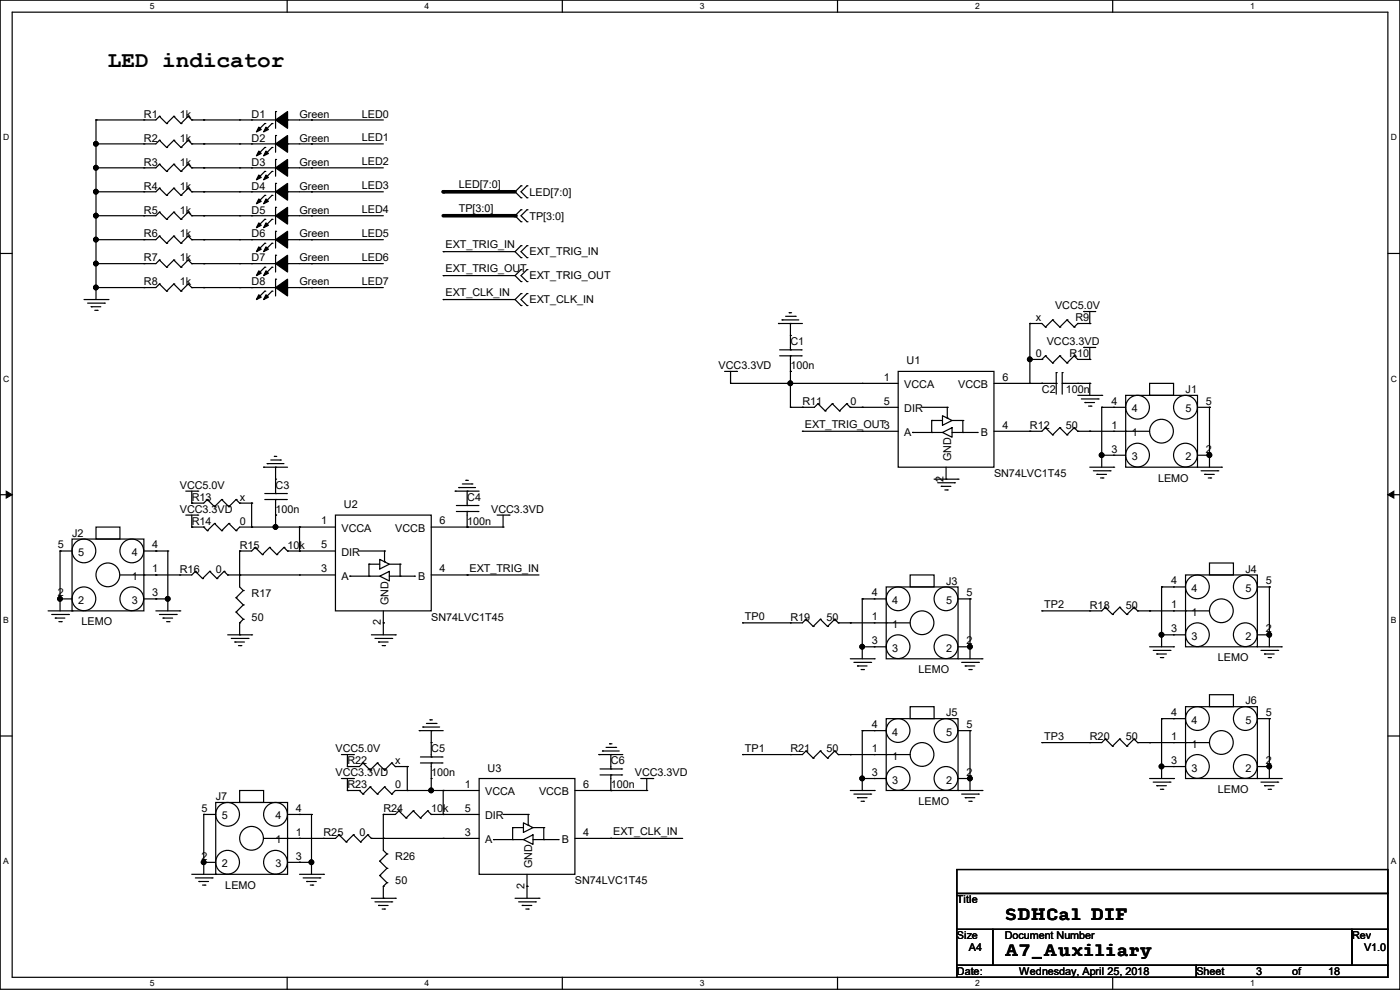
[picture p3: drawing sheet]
<svg xmlns="http://www.w3.org/2000/svg" width="297mm" height="210mm" viewBox="0 0 297 210" stroke-linecap="round" stroke-linejoin="round" font-family="sans-serif">
<path d="M0 0h297v209.8h-297zM2.6 2.6h291.8v204.7h-291.8z" fill="none" stroke="#000" stroke-width=".25"/>
<g fill="#fff">
<path d="M31.7 .3h1v2h-1z"/>
<path d="M31.7 207.6h1v2h-1z"/>
</g>
<path d="M60.9 0v2.6M60.9 207.3v2.5" fill="none" stroke="#000" stroke-width=".25"/>
<g fill="#fff">
<path d="M90.1 .3h1v2h-1z"/>
<path d="M90.1 207.6h1v2h-1z"/>
</g>
<path d="M119.3 0v2.6M119.3 207.3v2.5" fill="none" stroke="#000" stroke-width=".25"/>
<g fill="#fff">
<path d="M148.5 .3h.9v2h-.9z"/>
<path d="M148.5 207.6h.9v2h-.9z"/>
</g>
<path d="M177.7 0v2.6M177.7 207.3v2.5" fill="none" stroke="#000" stroke-width=".25"/>
<g fill="#fff">
<path d="M206.8 .3h1v2h-1z"/>
<path d="M206.8 207.6h1v2h-1z"/>
</g>
<path d="M236.1 0v2.6M236.1 207.3v2.5" fill="none" stroke="#000" stroke-width=".25"/>
<g fill="#fff">
<path d="M265.2 .3h1v2h-1z"/>
<path d="M265.2 207.6h1v2h-1z"/>
<path d="M.7 28.2h1.2v1.9h-1.2z"/>
<path d="M295.1 28.2h1.2v1.9h-1.2z"/>
<path d="M.7 79.3h1.2v2h-1.2z"/>
<path d="M295.1 79.3h1.2v2h-1.2z"/>
</g>
<path d="M0 53.8h2.6M294.4 53.8h2.6" fill="none" stroke="#000" stroke-width=".25"/>
<g fill="#fff">
<path d="M.7 130.5h1.2v2h-1.2z"/>
<path d="M295.1 130.5h1.1v2h-1.1z"/>
</g>
<path d="M0 104.9h2.6M294.4 104.9h2.6" fill="none" stroke="#000" stroke-width=".25"/>
<path d="M1.3 104.2l1.3 .7-1.3 .8zM294.4 104.9l1.3-.7v1.5z" fill="#000" stroke="#000" stroke-width=".21"/>
<g fill="#fff">
<path d="M.7 181.7h1.2v2h-1.2z"/>
<path d="M295.1 181.7h1.1v2h-1.1z"/>
</g>
<g fill="none" stroke="#000" stroke-width=".25">
<path d="M20.4 25.4h.1M20.4 30.5h.1M20.4 35.6h.1M20.4 25.4v38.1M30.5 25.4h.1M30.5 30.5h.1M30.5 35.6h.1M33.8 24.7h.1M33.8 39.9h.1M33.8 29.8h.1M33.8 34.8h.1M33.8 39.9l-.7 .8h-12.7"/>
<path d="M33.8 34.8l-.7 .8h-12.7M33.8 24.7l-.7 .7h-12.7M33.8 29.8l-.7 .7h-12.7M33.8 24.7l1.5 1.5M33.8 39.9l1.5 1.5M33.8 29.8l1.5 1.5M33.8 34.8l1.5 1.6M35.3 26.2h.1M35.3 31.3h.1M35.3 36.4h.1M36.9 24.7h.1M36.9 39.9h.1"/>
<path d="M36.9 29.8h.1M36.9 34.8h.1M36.9 24.7l-1.6 1.5M36.9 24.7l1.5 1.5M36.9 39.9l-1.6 1.5M36.9 39.9l1.5 1.5M36.9 29.8l-1.6 1.5M36.9 29.8l1.5 1.5M36.9 34.8l-1.6 1.6M36.9 34.8l1.5 1.6M38.4 26.2h.1M38.4 31.3h.1"/>
<path d="M38.4 36.4h.1M39.9 24.7h.1M39.9 39.9h.1M39.9 29.8h.1M39.9 34.8h.1M39.9 24.7l-1.5 1.5M39.9 24.7l.8 .7M39.9 39.9l-1.5 1.5M39.9 39.9l.8 .8M39.9 29.8l-1.5 1.5M39.9 29.8l.8 .7M39.9 34.8l-1.5 1.6"/>
<path d="M39.9 34.8l.8 .8M40.7 25.4h.1M40.7 30.5h.1M40.7 35.6h.1M40.7 35.6h17.8M40.7 25.4h17.8M40.7 30.5h17.8M43.2 35.6h.1M43.2 25.4h.1M43.2 30.5h.1M50.8 30.5h.1M50.8 35.6h.1"/>
<path d="M50.8 25.4h.1M53.4 30.5h.1M53.4 35.6h.1M53.4 25.4h.1M56.2 31.3h.1M56.2 36.4h.1M56.2 26.2h.1M56.2 31.3l-1.5 1.5M56.2 36.4l-1.5 1.5M56.2 26.2l-1.5 1.5M57.7 31.3h.1M57.7 36.4h.1"/>
<path d="M57.7 26.2h.1M57.7 36.4l-1.5 1.5M57.7 31.3l-1.5 1.5M57.7 26.2l-1.5 1.5M58.5 38.9h.1M58.5 28.7h.1M58.5 33.8h.1M58.5 23.7h.1M58.5 23.7v3.5M58.5 28.7v3.6M58.5 33.8v3.6M58.5 38.9v3.6"/>
<path d="M61 30.5h.1M61 35.6h.1M61 25.4h.1M61 35.6h20.3M61 25.4h20.3M61 30.5h20.3M66.1 25.4h.1M66.1 30.5h.1M66.1 35.6h.1M110.5 39.4h.1M110.5 39.4l-1.2 1.3 1.2 1.3M111.8 39.4h.1"/>
<path d="M111.8 39.4l-1.3 1.3 1.3 1.3M20.4 40.7h.1M20.4 45.8h.1M20.4 50.8h.1M20.4 55.9h.1M30.5 55.9h.1M30.5 50.8h.1M30.5 45.8h.1M30.5 40.7h.1M33.8 55.2h.1M33.8 50.1h.1M33.8 45h.1"/>
<path d="M33.8 50.1l-.7 .7h-12.7M33.8 45l-.7 .8h-12.7M33.8 55.2l-.7 .7h-12.7M33.8 55.2l1.5 1.5M33.8 50.1l1.5 1.5M33.8 45l1.5 1.5M35.3 56.7h.1M35.3 51.6h.1M35.3 46.5h.1M35.3 41.4h.1M36.9 55.2h.1M36.9 50.1h.1"/>
<path d="M36.9 45h.1M36.9 55.2l-1.6 1.5M36.9 55.2l1.5 1.5M36.9 50.1l-1.6 1.5M36.9 50.1l1.5 1.5M36.9 45l-1.6 1.5M36.9 45l1.5 1.5M38.4 56.7h.1M38.4 51.6h.1M38.4 46.5h.1M38.4 41.4h.1M39.9 55.2h.1"/>
<path d="M39.9 50.1h.1M39.9 45h.1M39.9 55.2l-1.5 1.5M39.9 55.2l.8 .7M39.9 50.1l-1.5 1.5M39.9 50.1l.8 .7M39.9 45l-1.5 1.5M39.9 45l.8 .8M40.7 55.9h.1M40.7 50.8h.1M40.7 45.8h.1M40.7 40.7h.1"/>
<path d="M40.7 40.7h17.8M40.7 50.8h17.8M40.7 45.8h17.8M40.7 55.9h17.8M43.2 40.7h.1M43.2 50.8h.1M43.2 45.8h.1M43.2 55.9h.1M50.8 40.7h.1M50.8 45.8h.1M50.8 50.8h.1M50.8 55.9h.1"/>
<path d="M53.4 40.7h.1M53.4 45.8h.1M53.4 50.8h.1M53.4 55.9h.1M56.2 41.4h.1M56.2 46.5h.1M56.2 51.6h.1M56.2 56.7h.1M56.2 41.4l-1.5 1.6M56.2 46.5l-1.5 1.5M56.2 51.6l-1.5 1.5M56.2 56.7l-1.5 1.5"/>
<path d="M57.7 41.4h.1M57.7 46.5h.1M57.7 51.6h.1M57.7 56.7h.1M57.7 41.4l-1.5 1.6M57.7 46.5l-1.5 1.5M57.7 51.6l-1.5 1.5M57.7 56.7l-1.5 1.5M58.5 44h.1M58.5 49.1h.1M58.5 54.1h.1M58.5 59.2h.1"/>
<path d="M58.5 44v3.5M58.5 49.1v3.5M58.5 54.1v3.6M58.5 59.2v3.6M61 40.7h.1M61 45.8h.1M61 50.8h.1M61 55.9h.1M61 40.7h20.3M61 50.8h20.3M61 45.8h20.3M61 55.9h20.3"/>
<path d="M66.1 40.7h.1M66.1 45.8h.1M66.1 50.8h.1M66.1 55.9h.1M94 53.4h.1M94 58.5h.1M94 53.4h15.3M94 58.5h15.3M109.3 53.4l1.2 1.3M109.3 58.5l1.2 1.2M110.5 42h.1M110.5 44.5h.1"/>
<path d="M110.5 47h.1M110.5 52.1h.1M110.5 54.7h.1M110.5 57.2h.1M110.5 59.7h.1M110.5 44.5l-1.2 1.3 1.2 1.2M110.5 52.1l-1.2 1.3M110.5 57.2l-1.2 1.3M111.8 42h.1M111.8 47h.1M111.8 44.5h.1M111.8 54.7h.1"/>
<path d="M111.8 52.1h.1M111.8 59.7h.1M111.8 57.2h.1M111.8 44.5l-1.3 1.3 1.3 1.2M111.8 52.1l-1.3 1.3 1.3 1.3M111.8 57.2l-1.3 1.3 1.3 1.2M17.8 63.5h5.1M18.6 64.3h3.5M19.3 65.1h.1M19.3 65.1h2.1M20.1 65.8h.5M20.4 61h.1"/>
<path d="M20.6 65.8h.1M22.1 64.3h.1M22.9 63.5h.1M30.5 61h.1M33.8 60.2h.1M33.8 60.2l-.7 .8h-12.7M33.8 60.2l1.5 1.6M35.3 61.8h.1M36.9 60.2h.1M36.9 60.2l-1.6 1.6M36.9 60.2l1.5 1.6M38.4 61.8h.1"/>
<path d="M39.9 60.2h.1M39.9 60.2l-1.5 1.6M39.9 60.2l.8 .8M40.7 61h.1M40.7 61h17.8M43.2 61h.1M50.8 61h.1M53.4 61h.1M56.2 61.8h.1M56.2 61.8l-1.5 1.5M57.7 61.8h.1M57.7 61.8l-1.5 1.5"/>
<path d="M61 61h.1M61 61h20.3M66.1 61h.1M94 63.5h.1M94 63.5h15.3M109.3 63.5l1.2 1.3M110.5 62.3h.1M110.5 64.8h.1M110.5 62.3l-1.2 1.2M111.8 64.8h.1M111.8 62.3h.1M111.8 62.3l-1.3 1.2 1.3 1.3"/>
<path d="M153.7 78.8h2.6M155 78.8v2.5M156.3 78.8h.1M165.1 68.6h.1M165.1 68.6h5.1M165.4 75.5h4.6M165.4 74.2h4.6M165.9 67.9h.1M165.9 67.9h3.6M166.7 67.1h2M167.4 66.3h.1M167.4 66.3h.5"/>
<path d="M167.7 68.6h.1M167.7 78.8h.1M167.7 74.2h.1M167.7 75.5h.1M167.7 71.2h.1M167.7 68.6v5.6M167.7 75.5v10.9M168.7 67.1h.1M170 75.5h.1M170 74.2h.1M190.5 78.8h20.4v20.3h-20.4zM218.5 68.6h.1"/>
<path d="M218.5 76.2h.1M218.5 68.6v12.7M218.5 68.6h2.5l.8 .8M218.5 76.2h2.5M221 76.2h.1M221.8 69.4h.1M221.8 75.5h.1M221.8 75.5l-.8 .7M221.8 75.5l1.5 1.5M223.3 67.9h.1M223.3 77h.1M223.3 67.9l-1.5 1.5"/>
<path d="M223.3 67.9l1.5 1.5M224.1 79h.1M224.1 79v4.6M224.8 69.4h.1M224.8 75.5h.1M224.8 75.5l1.6 1.5M224.8 75.5l-1.5 1.5M225.3 79h.1M225.3 79v4.6M226.4 67.9h.1M226.4 77h.1M226.4 67.9l-1.6 1.5"/>
<path d="M226.4 67.9l1.5 1.5M227.9 69.4h.1M227.9 75.5h.1M227.9 75.5l.7 .7h2.6M227.9 75.5l-1.5 1.5M228.6 68.6h.1M228.6 68.6h2.6M228.6 68.6l-.7 .8M229.9 66.1h.1M229.9 73.7h.1M229.9 66.1h2.6M229.9 73.7h2.6"/>
<path d="M231.2 68.6h.1M231.2 76.2h.1M231.2 66.1v2.5M231.2 73.7v2.5M55.9 99.1h.1M55.9 99.1h5.1M56.7 98.3h.1M56.7 98.3h3.5M57.4 97.6h2.1M58.2 96.8h.1M58.2 96.8h.5M58.5 99.1h.1"/>
<path d="M58.5 99.1v5.6M59.5 97.6h.1M155 81.3h.1M155 81.3h35.5M167.7 81.3h.1M167.7 86.4h.1M170.2 91.5h.1M170.2 86.4h.1M170.2 91.5h20.3M173.5 85.6h.1M173.5 85.6l-.7 .8h-5.1M173.5 85.6l1.5 1.6"/>
<path d="M175 87.2h.1M176.6 85.6h.1M176.6 85.6l-1.6 1.6M176.6 85.6l1.5 1.6M178.1 87.2h.1M179.6 85.6h.1M179.6 85.6l-1.5 1.6M179.6 85.6l.8 .8M180.4 86.4h.1M180.4 86.4h10.1M182.9 86.4h.1M182.9 81.3h.1"/>
<path d="M182.9 91.5h.1M193.6 91.7h.1M193.6 91.7h6.3M195.6 86.4h5.4M197.7 89.2h.1M197.7 91.7h.1M197.7 89.2h2.2M197.7 89.2v2.5M199.9 88.2l2.1 1-2.1 1zM199.9 91.7l2.1-1v2.1zM200.7 99.1v2.5M201 86.4h.1"/>
<path d="M201 88.7h.1M201 86.4v2.3M202 91.7h5.3M202 89.2h2.3M204.3 89.2h.1M204.3 91.7h.1M204.3 89.2v2.5M207.3 91.7h.1M210.9 81.3h13.2M218.5 91.5h.1M218.5 81.3h.1M221 81.3h.1"/>
<path d="M221.8 90.7h.1M221.8 90.7l-.8 .8h-10.1M221.8 90.7l1.5 1.5M223.3 92.2h.1M224.1 81.3h.1M224.8 90.7h.1M224.8 90.7l-1.5 1.5M224.8 90.7l1.6 1.5M225.3 81.3h.1M225.3 81.3h5.9M226.4 92.2h.1M227.9 90.7h.1"/>
<path d="M227.9 90.7l-1.5 1.5M227.9 90.7l.7 .8M228.6 91.5h.1M228.6 81.3h.1M228.6 91.5h15.3M228.6 83.9h5.1M229.4 84.6h3.6M230.2 85.4h.1M230.2 85.4h2M230.9 86.1h.5M231.2 91.5h.1M231.2 81.3h.1"/>
<path d="M231.2 81.3v2.6M231.2 99.1h5.1M231.4 86.1h.1M231.9 99.9h3.6M233 84.6h.1M233.7 86.4h.1M233.7 96.6h.1M233.7 83.9h.1M233.7 86.4h5.1M233.7 96.6h5.1M233.7 86.4v12.7M235.5 99.9h.1"/>
<path d="M236.3 99.1h.1M236.3 91.5h.1M236.3 96.6h.1M236.3 86.4h.1M238.8 83.9h15.2v15.2h-15.2zM238.8 91.5h.1M243.9 81.3h5.1v2.6h-5.1zM254 86.4h2.6M254 96.6h2.6M254 99.1h5.1M254.8 99.9h3.6M256.6 86.4h.1"/>
<path d="M256.6 96.6h.1M256.6 86.4v12.7M258.4 99.9h.1M259.1 99.1h.1M12.7 116.9h.1M12.7 116.9v12.7M12.7 116.9h2.6M15.3 114.3h15.2v15.3h-15.2zM20.4 111.8h5v2.5h-5zM30.5 116.9h5.1M33.1 116.9h.1M35.6 116.9h.1"/>
<path d="M35.6 116.9v12.7M39.4 109.3h2.6M39.4 104.2h2.6M40.7 111.8h.1M40.7 106.7h.1M40.7 111.8h2.5M40.7 104.2v2.5M40.7 109.3v2.5M42 109.3h.1M42 104.2h.1M43.2 111.8h.1M43.2 111.8l.8 .8"/>
<path d="M44 112.6h.1M44 106h.1M44 106l-.8 .7h-2.5M44 106l1.5 1.5M45.5 111h.1M45.5 107.5h.1M45.5 111l1.5 1.6M45.5 111l-1.5 1.6M47 112.6h.1M47 106h.1M47 106l1.6 1.5M47 106l-1.5 1.5"/>
<path d="M48.6 111h.1M48.6 107.5h.1M48.6 111l1.5 1.6M48.6 111l-1.6 1.6M50.1 112.6h.1M50.1 106h.1M50.1 106l.7 .7M50.1 106l-1.5 1.5M50.8 116.9h.1M50.8 106.7h.1M50.8 116.9v7.6l.8 .8M50.8 106.7h2.6"/>
<path d="M53.4 106.7h.1M53.4 111.8h.1M53.4 106.7v5.1M54.1 116.1h.1M54.1 116.1l-.7 .8h-2.6M54.1 116.1l1.6 1.5M55.7 117.6h.1M56.2 106h4.5M56.2 104.7h4.5M57.2 116.1h.1M57.2 116.1l-1.5 1.5M57.2 116.1l1.5 1.5"/>
<path d="M58.5 109.3h.1M58.5 111.8h.1M58.5 104.7h.1M58.5 106h.1M58.5 101.6h.1M58.5 106v5.8M58.7 117.6h.1M60.2 116.1h.1M60.2 116.1l-1.5 1.5M60.2 116.1l.8 .8M60.7 106h.1M60.7 104.7h.1"/>
<path d="M61 116.9h.1M61 116.9h10.2M63.5 111.8h.1M63.5 116.9h.1M63.5 111.8v5.1M71.2 109.3h20.3v20.3h-20.3zM71.2 111.8h-20.4l-.7 .8M76.2 116.9h5.4M78.3 119.7h.1M78.3 119.7h2.3M78.3 119.7v2.5M80.6 118.7l2 1-2 1z"/>
<path d="M81.6 116.9h.1M81.6 119.2h.1M81.6 116.9v2.3M82.6 119.7h2.3M84.9 119.7h.1M84.9 119.7v2.5M91.5 111.8h15.2M96.6 104.2h.1M96.6 104.2h5M96.8 108.5h4.6M96.8 107.2h4.6M97.3 103.4h.1"/>
<path d="M97.3 103.4h3.6M98.1 102.7h2M98.8 101.9h.1M98.8 101.9h.6M99.1 111.8h.1M99.1 107.2h.1M99.1 108.5h.1M99.1 104.2h.1M99.1 104.2v3M99.1 108.5v3.3M100.1 102.7h.1M101.4 108.5h.1"/>
<path d="M101.4 107.2h.1M105.5 109.3h2.5M106.7 111.8h.1M106.7 109.3v2.5M108 109.3h.1M198.2 101.6h5M198.9 102.4h3.6M199.7 103.2h.1M199.7 103.2h2M200.4 103.9h.6M200.7 101.6h.1M201 103.9h.1"/>
<path d="M202.5 102.4h.1M203.2 101.6h.1M232.7 100.6h.1M232.7 100.6h2M233.5 101.4h.5M234 101.4h.1M255.6 100.6h.1M255.6 100.6h2M256.3 101.4h.5M256.6 119.4h5.1v2.6h-5.1zM256.8 101.4h.1M10.2 129.6h5.1"/>
<path d="M11 130.3h3.5M11.7 131.1h.1M11.7 131.1h2.1M12.5 131.9h.5M12.7 127h.1M12.7 127h2.6M13 131.9h.1M14.5 130.3h.1M15.3 129.6h.1M30.5 122h.1M30.5 127h5.1M33.1 122h.1"/>
<path d="M33.1 127h.1M33.1 129.6h5M33.8 130.3h3.6M34.6 131.1h.1M34.6 131.1h2M35.3 131.9h.6M35.6 127h.1M35.9 131.9h.1M37.4 130.3h.1M38.1 129.6h.1M38.1 122h.1M41.4 121.2h.1"/>
<path d="M41.4 121.2l-.7 .8h-15.3M41.4 121.2l1.6 1.5M43 122.7h.1M44.5 121.2h.1M44.5 121.2l-1.5 1.5M44.5 121.2l1.5 1.5M46 122.7h.1M47.5 121.2h.1M47.5 121.2l-1.5 1.5M47.5 121.2l.8 .8M48.3 122h.1M48.3 122h22.9"/>
<path d="M48.3 134.7h5.1M49.1 135.4h3.5M49.8 136.2h.1M49.8 136.2h2.1M50.1 126.8h.1M50.1 129.8h.1M50.1 126.8l1.5 1.5M50.1 129.8l1.5 1.6M50.6 136.9h.5M50.8 122h.1M50.8 132.1h.1M50.8 134.7h.1"/>
<path d="M50.8 132.1v2.6M51.1 136.9h.1M51.6 125.3h.1M51.6 128.3h.1M51.6 131.4h.1M51.6 125.3l-1.5 1.5M51.6 128.3l-1.5 1.5M51.6 131.4l-.8 .7M52.6 135.4h.1M53.4 134.7h.1M63.5 122h.1M74.2 122.2h.1"/>
<path d="M74.2 122.2h6.4M78.3 122.2h.1M78.8 134.7h5.1M79.5 135.4h3.6M80.3 136.2h.1M80.3 136.2h2M80.6 122.2l2-1v2zM81.1 136.9h.5M81.3 132.1h.1M81.3 129.6v5.1M81.6 136.9h.1M82.6 122.2h5.3"/>
<path d="M83.1 135.4h.1M83.9 134.7h.1M84.9 122.2h.1M87.9 122.2h.1M91.5 122h22.8M99.1 122h.1M157.5 132.1h.1M167.7 132.1h.1M171 131.4h.1M171 131.4l-.8 .7h-12.7M171 131.4l1.5 1.5M172.5 132.9h.1"/>
<path d="M174 131.4h.1M174 131.4l-1.5 1.5M174 131.4l1.6 1.5M175.6 132.9h.1M177.1 131.4h.1M177.1 131.4l-1.5 1.5M177.1 131.4l.7 .7M177.8 132.1h.1M177.8 132.1h15.3M180.4 132.1h.1M180.4 139.7h5.1M182.9 127h.1"/>
<path d="M182.9 137.2h.1M182.9 127h5.1M182.9 127v12.7M182.9 137.2h5.1M185.5 139.7h.1M185.5 132.1h.1M185.5 137.2h.1M185.5 127h.1M188 124.5h15.2v15.2h-15.2zM188 132.1h.1M193.1 122h5.1v2.5h-5.1zM203.2 127h2.6"/>
<path d="M203.2 137.2h2.6M203.2 139.7h5.1M205.8 127h.1M205.8 137.2h.1M205.8 127v12.7M208.3 139.7h.1M221 129.6h.1M231.2 129.6h.1M234.5 128.8h.1M234.5 128.8l-.8 .8h-12.7M234.5 128.8l1.5 1.5M236 130.3h.1"/>
<path d="M237.5 128.8h.1M237.5 128.8l-1.5 1.5M237.5 128.8l1.6 1.5M239.1 130.3h.1M240.6 128.8h.1M240.6 128.8l-1.5 1.5M240.6 128.8l.7 .8M241.3 129.6h.1M241.3 129.6h15.3M243.9 129.6h.1M243.9 137.2h5.1M244.6 138h3.6"/>
<path d="M245.4 138.7h.1M245.4 138.7h2M246.2 139.5h.5M246.4 124.5h.1M246.4 134.7h.1M246.4 124.5v12.7M246.4 124.5h5.1M246.4 134.7h5.1M246.7 139.5h.1M248.2 138h.1M249 137.2h.1M249 129.6h.1"/>
<path d="M249 134.7h.1M249 124.5h.1M251.5 122h15.2v15.2h-15.2zM251.5 129.6h.1M266.7 137.2h5.1M266.7 124.5h2.6M266.7 134.7h2.6M267.5 138h3.6M268.3 138.7h.1M268.3 138.7h2M269 139.5h.5M269.3 124.5h.1"/>
<path d="M269.3 134.7h.1M269.3 124.5v12.7M269.5 139.5h.1M271.1 138h.1M271.8 137.2h.1M0 156.1h2.6M88.9 155h.1M88.9 155h5.1M89.7 154.2h.1M89.7 154.2h3.6M90.5 153.5h2M91.2 152.7h.1"/>
<path d="M91.2 152.7h.5M91.5 155h.1M91.5 157.5h.1M91.5 155v5.6M92.5 153.5h.1M127.8 159.3h.1M127.8 159.3h3.6M128.6 158.5h2M129.3 157.8h.1M129.3 157.8h.5M130.6 158.5h.1M171 159.3h.1"/>
<path d="M171 159.3l-.8 .8h-12.7M171 159.3l1.5 1.5M174 159.3h.1M174 159.3l-1.5 1.5M174 159.3l1.6 1.5M177.1 159.3h.1M177.1 159.3l-1.5 1.5M177.1 159.3l.7 .8M181.1 140.5h3.6M181.9 141.3h.1M181.9 141.3h2M182.7 142h.5"/>
<path d="M182.9 155h.1M182.9 155h5.1M182.9 155v12.7M183.2 142h.1M184.7 140.5h.1M185.5 155h.1M188 152.4h15.2v15.3h-15.2zM193.1 149.9h5.1v2.5h-5.1zM203.2 155h2.6M204 140.5h3.6M204.8 141.3h.1M204.8 141.3h2"/>
<path d="M205.5 142h.5M205.8 155h.1M205.8 155v12.7M206 142h.1M207.6 140.5h.1M221 157.5h.1M231.2 157.5h.1M234.5 156.8h.1M234.5 156.8l-.8 .7h-12.7M234.5 156.8l1.5 1.5M236 158.3h.1M237.5 156.8h.1"/>
<path d="M237.5 156.8l-1.5 1.5M237.5 156.8l1.6 1.5M239.1 158.3h.1M240.6 156.8h.1M240.6 156.8l-1.5 1.5M240.6 156.8l.7 .7M241.3 157.5h.1M241.3 157.5h15.3M243.9 157.5h.1M246.4 152.4h.1M246.4 152.4h5.1M246.4 152.4v12.7"/>
<path d="M249 157.5h.1M249 152.4h.1M251.5 149.9h15.2v15.2h-15.2zM251.5 157.5h.1M256.6 147.4h5.1v2.5h-5.1zM266.7 152.4h2.6M269.3 152.4h.1M269.3 152.4v12.7M294.4 156.1h2.6M43.2 172.8h.1M43.2 172.8v12.7M43.2 172.8h2.6"/>
<path d="M45.8 170.2h15.2v15.3h-15.2zM50.8 167.7h5.1v2.5h-5.1zM61 177.8h.1M61 172.8h5.1M63.5 177.8h.1M63.5 172.8h.1M66.1 172.8h.1M66.1 172.8v12.7M68.6 177.8h.1M71.9 177.1h.1M71.9 177.1l-.7 .7h-15.3M71.9 177.1l1.5 1.5"/>
<path d="M72.4 160.1h2.6M72.4 165.1h2.6M73.4 178.6h.1M73.7 167.7h.1M73.7 162.6h.1M73.7 167.7h2.5M73.7 160.1v2.5M73.7 165.1v2.6M75 165.1h.1M75 160.1h.1M75 177.1h.1M75 177.1l-1.6 1.5"/>
<path d="M75 177.1l1.5 1.5M76.2 167.7h.1M76.2 167.7l.8 .7M76.5 178.6h.1M77 161.8h.1M77 168.4h.1M77 161.8l-.8 .8h-2.5M77 161.8l1.5 1.6M78 177.1h.1M78 177.1l-1.5 1.5M78 177.1l.8 .7M78.5 163.4h.1"/>
<path d="M78.5 166.9h.1M78.5 166.9l1.6 1.5M78.5 166.9l-1.5 1.5M78.8 177.8h.1M78.8 177.8h22.8M80.1 161.8h.1M80.1 168.4h.1M80.1 161.8l-1.6 1.6M80.1 161.8l1.5 1.6M81.3 177.8h.1M81.3 172.8h.1M81.3 172.8v7.6l.8 .7"/>
<path d="M81.6 163.4h.1M81.6 166.9h.1M81.6 166.9l1.5 1.5M81.6 166.9l-1.5 1.5M83.1 161.8h.1M83.1 168.4h.1M83.1 161.8l-1.5 1.6M83.1 161.8l.8 .8M83.9 162.6h.1M83.9 162.6h2.5M84.6 172h.1M84.6 172l-.7 .8h-2.6"/>
<path d="M84.6 172l1.5 1.5M86.1 173.5h.1M86.4 162.6h.1M86.4 167.7h.1M86.4 162.6v5.1M87.7 172h.1M87.7 172l-1.6 1.5M87.7 172l1.5 1.5M89.2 173.5h.1M89.2 161.8h4.6M89.2 160.6h4.6M90.7 172h.1"/>
<path d="M90.7 172l-1.5 1.5M90.7 172l.8 .8M91.5 167.7h.1M91.5 172.8h.1M91.5 160.6h.1M91.5 161.8h.1M91.5 165.1h.1M91.5 172.8h10.1M91.5 161.8v5.9M93.8 161.8h.1M93.8 160.6h.1M94 172.8h.1"/>
<path d="M94 167.7h.1M94 177.8h.1M94 167.7v5.1M101.6 165.1h20.4v20.4h-20.4zM101.6 167.7h-17.7l-.8 .7M104.7 178.1h.1M104.7 178.1h6.3M106.7 172.8h5.4M108.8 175.6h.1M108.8 178.1h.1M108.8 175.6h2.2M108.8 175.6v2.5"/>
<path d="M111 174.5l2.1 1.1-2.1 1zM111 178.1l2.1-1v2zM112.1 172.8h.1M112.1 175h.1M112.1 172.8v2.2M113.1 178.1h5.3M113.1 175.6h2.3M115.4 175.6h.1M115.4 178.1h.1M115.4 175.6v2.5M118.4 178.1h.1M122 177.8h22.8"/>
<path d="M122 167.7h15.2M127 160.1h.1M127 160.1h5.1M127.3 164.4h4.6M127.3 163.1h4.6M129.6 177.8h.1M129.6 167.7h.1M129.6 163.1h.1M129.6 164.4h.1M129.6 160.1h.1M129.6 160.1v3M129.6 164.4v3.3"/>
<path d="M131.9 164.4h.1M131.9 163.1h.1M135.9 165.1h2.6M137.2 167.7h.1M137.2 165.1v2.6M138.5 165.1h.1M157.5 160.1h.1M167.7 160.1h.1M172.5 160.8h.1M175.6 160.8h.1M177.8 160.1h.1M177.8 160.1h15.3"/>
<path d="M180.4 160.1h.1M180.4 167.7h5.1M181.1 168.4h3.6M181.9 169.2h.1M181.9 169.2h2M182.7 170h.5M182.9 165.1h.1M182.9 165.1h5.1M183.2 170h.1M184.7 168.4h.1M185.5 167.7h.1M185.5 160.1h.1"/>
<path d="M185.5 165.1h.1M188 160.1h.1M203.2 167.7h5.1M203.2 165.1h2.6M204 168.4h3.6M204.8 169.2h.1M204.8 169.2h2M205.5 170h.5M205.8 165.1h.1M206 170h.1M207.6 168.4h.1M208.3 167.7h.1"/>
<path d="M243.9 165.1h5.1M244.6 165.9h3.6M245.4 166.7h.1M245.4 166.7h2M246.2 167.4h.5M246.4 162.6h.1M246.4 162.6h5.1M246.7 167.4h.1M248.2 165.9h.1M249 165.1h.1M249 162.6h.1M266.7 165.1h5.1"/>
<path d="M266.7 162.6h2.6M267.5 165.9h3.6M268.3 166.7h.1M268.3 166.7h2M269 167.4h.5M269.3 162.6h.1M269.5 167.4h.1M271.1 165.9h.1M271.8 165.1h.1M40.7 185.5h5.1M41.4 186.2h3.6M42.2 187h.1"/>
<path d="M42.2 187h2M43 187.7h.5M43.2 182.9h.1M43.2 182.9h2.6M43.5 187.7h.1M45 186.2h.1M45.8 185.5h.1M61 182.9h5.1M63.5 182.9h.1M63.5 185.5h5.1M64.3 186.2h3.6M65.1 187h.1"/>
<path d="M65.1 187h2M65.8 187.7h.5M66.1 182.9h.1M66.3 187.7h.1M67.9 186.2h.1M68.6 185.5h.1M78.8 190.5h5.1M79.5 191.3h3.6M80.3 192.1h.1M80.3 192.1h2M80.6 182.7h.1M80.6 185.7h.1"/>
<path d="M80.6 185.7l1.5 1.5M80.6 182.7l1.5 1.5M81.1 192.8h.5M81.3 188h.1M81.3 190.5h.1M81.3 188v2.5M81.6 192.8h.1M82.1 181.1h.1M82.1 184.2h.1M82.1 187.2h.1M82.1 181.1l-1.5 1.6M82.1 184.2l-1.5 1.5"/>
<path d="M82.1 187.2l-.8 .8M83.1 191.3h.1M83.9 190.5h.1M109.3 190.5h5M110 191.3h3.6M110.8 192.1h.1M110.8 192.1h2M111.5 192.8h.6M111.8 188h.1M111.8 185.5v5M112.1 192.8h.1M113.6 191.3h.1"/>
<path d="M114.3 190.5h.1M203 184.4h91.4v5.1h-91.4zM203 189.5h91.4v7.6h-91.4zM203 197.1h7.6v7.7h-7.6zM210.6 197.1h76.2v7.7h-76.2zM286.8 197.1h7.6v7.7h-7.6zM203 204.8h50.8v2.5h-50.8zM253.8 204.8h40.6v2.5h-40.6z"/>
<circle cx="241.3" cy="86.4" r="2.52"/>
<circle cx="241.3" cy="96.5" r="2.52"/>
<circle cx="246.4" cy="91.5" r="2.52"/>
<circle cx="251.5" cy="96.5" r="2.52"/>
<circle cx="251.5" cy="86.4" r="2.52"/>
<circle cx="17.8" cy="116.9" r="2.52"/>
<circle cx="28" cy="116.9" r="2.52"/>
<circle cx="17.8" cy="127" r="2.52"/>
<circle cx="22.9" cy="121.9" r="2.52"/>
<circle cx="28" cy="127" r="2.52"/>
<circle cx="190.5" cy="137.2" r="2.52"/>
<circle cx="190.5" cy="127" r="2.52"/>
<circle cx="195.6" cy="132.1" r="2.52"/>
<circle cx="200.7" cy="127" r="2.52"/>
<circle cx="200.7" cy="137.2" r="2.52"/>
<circle cx="254" cy="134.6" r="2.52"/>
<circle cx="254" cy="124.5" r="2.52"/>
<circle cx="259.1" cy="129.6" r="2.52"/>
<circle cx="264.2" cy="124.5" r="2.52"/>
<circle cx="264.2" cy="134.6" r="2.52"/>
<circle cx="190.5" cy="155" r="2.52"/>
<circle cx="200.7" cy="155" r="2.52"/>
<circle cx="254" cy="152.4" r="2.52"/>
<circle cx="259.1" cy="157.5" r="2.52"/>
<circle cx="264.2" cy="152.4" r="2.52"/>
<circle cx="48.3" cy="172.7" r="2.52"/>
<circle cx="53.4" cy="177.8" r="2.52"/>
<circle cx="58.4" cy="172.7" r="2.52"/>
<circle cx="190.5" cy="165.1" r="2.52"/>
<circle cx="195.6" cy="160" r="2.52"/>
<circle cx="200.7" cy="165.1" r="2.52"/>
<circle cx="254" cy="162.6" r="2.52"/>
<circle cx="264.2" cy="162.6" r="2.52"/>
<circle cx="48.3" cy="182.9" r="2.52"/>
<circle cx="58.4" cy="182.9" r="2.52"/>
</g>
<g fill="#000" stroke="#000" stroke-width=".25">
<path d="M54.9 32l.5 .6-1 .5z" fill-rule="evenodd"/>
<path d="M54.9 37.1l.5 .5-1 .5z" fill-rule="evenodd"/>
<path d="M54.9 27l.5 .5-1 .5z" fill-rule="evenodd"/>
<path d="M56.4 32l.5 .6-1 .5z" fill-rule="evenodd"/>
<path d="M56.4 37.1l.5 .5-1 .5z" fill-rule="evenodd"/>
<path d="M56.4 27l.5 .5-1 .5z" fill-rule="evenodd"/>
<path d="M58.5 30.5l2.5-1.8v3.6z" fill-rule="evenodd"/>
<path d="M58.5 35.6l2.5-1.8v3.6z" fill-rule="evenodd"/>
<path d="M58.5 25.4l2.5-1.7v3.5z" fill-rule="evenodd"/>
<path d="M54.9 42.2l.5 .5-1 .5z" fill-rule="evenodd"/>
<path d="M54.9 47.3l.5 .5-1 .5z" fill-rule="evenodd"/>
<path d="M54.9 52.4l.5 .5-1 .5z" fill-rule="evenodd"/>
<path d="M54.9 57.4l.5 .6-1 .5z" fill-rule="evenodd"/>
<path d="M56.4 42.2l.5 .5-1 .5z" fill-rule="evenodd"/>
<path d="M56.4 47.3l.5 .5-1 .5z" fill-rule="evenodd"/>
<path d="M56.4 52.4l.5 .5-1 .5z" fill-rule="evenodd"/>
<path d="M56.4 57.4l.5 .6-1 .5z" fill-rule="evenodd"/>
<path d="M58.5 40.7l2.5-1.8v3.6z" fill-rule="evenodd"/>
<path d="M58.5 45.8l2.5-1.8v3.5z" fill-rule="evenodd"/>
<path d="M58.5 50.8l2.5-1.7v3.5z" fill-rule="evenodd"/>
<path d="M58.5 55.9l2.5-1.8v3.6z" fill-rule="evenodd"/>
<path d="M54.9 62.5l.5 .5-1 .5z" fill-rule="evenodd"/>
<path d="M56.4 62.5l.5 .5-1 .5z" fill-rule="evenodd"/>
<path d="M58.5 61l2.5-1.8v3.6z" fill-rule="evenodd"/>
<circle cx="20.3" cy="35.6" r=".49"/>
<circle cx="20.3" cy="30.5" r=".49"/>
<circle cx="20.3" cy="45.7" r=".49"/>
<circle cx="20.3" cy="40.7" r=".49"/>
<circle cx="20.3" cy="55.9" r=".49"/>
<circle cx="20.3" cy="50.8" r=".49"/>
<circle cx="20.3" cy="61" r=".49"/>
<circle cx="218.5" cy="76.2" r=".49"/>
<circle cx="167.7" cy="81.3" r=".49"/>
<circle cx="233.7" cy="96.5" r=".49"/>
<circle cx="256.6" cy="96.5" r=".49"/>
<circle cx="58.4" cy="111.8" r=".49"/>
<circle cx="12.7" cy="127" r=".49"/>
<circle cx="35.6" cy="127" r=".49"/>
<circle cx="182.9" cy="137.2" r=".49"/>
<circle cx="205.8" cy="137.2" r=".49"/>
<circle cx="246.4" cy="134.6" r=".49"/>
<circle cx="269.3" cy="134.6" r=".49"/>
<circle cx="91.5" cy="167.7" r=".49"/>
<circle cx="182.9" cy="165.1" r=".49"/>
<circle cx="205.8" cy="165.1" r=".49"/>
<circle cx="246.4" cy="162.6" r=".49"/>
<circle cx="269.3" cy="162.6" r=".49"/>
<circle cx="43.2" cy="182.9" r=".49"/>
<circle cx="66.1" cy="182.9" r=".49"/>
</g>
<path d="M94 40.7h15.3M94 45.8h15.3" fill="none" stroke="#000" stroke-width=".76"/>
<g fill="#000">
<circle cx="94" cy="40.7" r=".38"/>
<circle cx="109.3" cy="45.8" r=".38"/>
</g>
<text font-size="4.8" x="22.9" y="14.3">LED indicator</text>
<g font-size="3.3">
<text x="213.1" y="195.1">SDHCal DIF</text>
<text x="213.1" y="202.7">A7_Auxiliary</text>
</g>
<g font-size="2.3">
<text x="30.5" y="25">R1</text>
<text x="38.1" y="25">1k</text>
<text x="53.4" y="25">D1</text>
<text x="63.5" y="25">Green</text>
<text x="76.8" y="24.9">LED0</text>
<text x="30.5" y="30.1">R2</text>
<text x="30.5" y="35.1">R3</text>
<text x="38.1" y="30.1">1k</text>
<text x="38.1" y="35.1">1k</text>
<text x="53.4" y="30.1">D2</text>
<text x="53.4" y="35.1">D3</text>
<text x="63.5" y="30.1">Green</text>
<text x="63.5" y="35.1">Green</text>
<text x="76.8" y="30">LED1</text>
<text x="76.8" y="35.1">LED2</text>
<text x="30.5" y="40.2">R4</text>
<text x="38.1" y="40.2">1k</text>
<text x="53.4" y="40.2">D4</text>
<text x="63.5" y="40.2">Green</text>
<text x="76.8" y="40.2">LED3</text>
<text x="97.3" y="39.9">LED[7:0]</text>
<text x="112.3" y="41.5">LED[7:0]</text>
<text x="30.5" y="45.3">R5</text>
<text x="38.1" y="45.3">1k</text>
<text x="53.4" y="45.3">D5</text>
<text x="63.5" y="45.3">Green</text>
<text x="76.8" y="45.3">LED4</text>
<text x="97.3" y="45">TP[3:0]</text>
<text x="112.3" y="46.6">TP[3:0]</text>
<text x="30.5" y="50.4">R6</text>
<text x="38.1" y="50.4">1k</text>
<text x="53.4" y="50.4">D6</text>
<text x="63.5" y="50.4">Green</text>
<text x="76.8" y="50.3">LED5</text>
<text x="94.5" y="52.7">EXT_TRIG_IN</text>
<text x="30.5" y="55.5">R7</text>
<text x="38.1" y="55.5">1k</text>
<text x="53.4" y="55.5">D7</text>
<text x="63.5" y="55.5">Green</text>
<text x="76.8" y="55.4">LED6</text>
<text x="94.5" y="57.7">EXT_TRIG_OUT</text>
<text x="112.3" y="54.2">EXT_TRIG_IN</text>
<text x="112.3" y="59.3">EXT_TRIG_OUT</text>
<text x="30.5" y="60.5">R8</text>
<text x="38.1" y="60.5">1k</text>
<text x="53.4" y="60.5">D8</text>
<text x="63.5" y="60.5">Green</text>
<text x="76.8" y="60.5">LED7</text>
<text x="94.5" y="62.8">EXT_CLK_IN</text>
<text x="112.3" y="64.3">EXT_CLK_IN</text>
<text x="223.8" y="65.6">VCC5.0V</text>
<text x="219.8" y="68.2">x</text>
<text x="228.1" y="68.2">R9</text>
<text x="167.7" y="73.2">C1</text>
<text x="192.3" y="77.3">U1</text>
<text x="219.8" y="75.8">0</text>
<text x="222.1" y="73.2">VCC3.3VD</text>
<text x="226.9" y="75.8">R10</text>
<text x="152.5" y="78.3">VCC3.3VD</text>
<text x="167.7" y="78.3">100n</text>
<text x="187.5" y="80.8">1</text>
<text x="191.8" y="82.4">VCCA</text>
<text x="203.3" y="82.4">VCCB</text>
<text x="212.7" y="80.8">6</text>
<text x="221" y="83.4">C2</text>
<text x="226.1" y="83.4">100n</text>
<text x="251.5" y="83.4">J1</text>
<text x="170.2" y="85.9">R11</text>
<text x="180.4" y="85.9">0</text>
<text x="187.5" y="85.9">5</text>
<text x="191.8" y="87.5">DIR</text>
<text x="235.8" y="85.9">4</text>
<text x="240.1" y="87.5">4</text>
<text x="251.5" y="87.5">5</text>
<text x="255.8" y="85.9">5</text>
<text x="170.7" y="90.8">EXT_TRIG_OUT3</text>
<text x="191.8" y="92.5">A</text>
<text x="208.1" y="92.5">B</text>
<text x="212.7" y="90.9">4</text>
<text x="218.5" y="91">R12</text>
<text x="226.1" y="91">50</text>
<text x="235.8" y="90.9">1</text>
<text x="240.1" y="92.5">1</text>
<text x="201.8" y="97.8" transform="rotate(-90 201.8 97.8)">GND</text>
<text x="210.9" y="101.2">SN74LVC1T45</text>
<text x="235.8" y="96">3</text>
<text x="240.1" y="97.6">3</text>
<text x="251.5" y="97.6">2</text>
<text x="255.8" y="96">2</text>
<text x="38.1" y="103.7">VCC5.0V</text>
<text x="40.7" y="106.3">R13</text>
<text x="50.8" y="106.3">x</text>
<text x="58.5" y="103.7">C3</text>
<text x="72.9" y="107.8">U2</text>
<text x="99.1" y="106.3">C4</text>
<text x="200.2" y="102.2" transform="rotate(-90 200.2 102.2)">2</text>
<text x="245.7" y="102.2">LEMO</text>
<text x="15.3" y="113.9">J2</text>
<text x="38.1" y="108.8">VCC3.3VD</text>
<text x="40.7" y="111.3">R14</text>
<text x="50.8" y="111.3">0</text>
<text x="58.5" y="108.8">100n</text>
<text x="68.1" y="111.3">1</text>
<text x="72.4" y="112.9">VCCA</text>
<text x="83.9" y="112.9">VCCB</text>
<text x="93.3" y="111.3">6</text>
<text x="99.1" y="111.3">100n</text>
<text x="104.2" y="108.8">VCC3.3VD</text>
<text x="12.2" y="116.3">5</text>
<text x="16.6" y="117.9">5</text>
<text x="28" y="117.9">4</text>
<text x="32.3" y="116.3">4</text>
<text x="50.8" y="116.4">R15</text>
<text x="61" y="116.4">10k</text>
<text x="68.1" y="116.3">5</text>
<text x="72.4" y="117.9">DIR</text>
<text x="28" y="123">1</text>
<text x="32.3" y="121.4">1</text>
<text x="38.1" y="121.5">R16</text>
<text x="45.8" y="121.5">0</text>
<text x="68.1" y="121.4">3</text>
<text x="72.4" y="123">A</text>
<text x="88.7" y="123">B</text>
<text x="93.3" y="121.4">4</text>
<text x="99.6" y="121.2">EXT_TRIG_IN</text>
<text x="200.7" y="124">J3</text>
<text x="248.5" y="124">4</text>
<text x="252.8" y="125.6">4</text>
<text x="264.2" y="121.5">J4</text>
<text x="264.2" y="125.6">5</text>
<text x="268.5" y="124">5</text>
<text x="12.2" y="126.5">2</text>
<text x="16.6" y="128.1">2</text>
<text x="28" y="128.1">3</text>
<text x="32.3" y="126.5">3</text>
<text x="53.4" y="126.6">R17</text>
<text x="53.4" y="131.7">50</text>
<text x="82.4" y="128.3" transform="rotate(-90 82.4 128.3)">GND</text>
<text x="91.5" y="131.7">SN74LVC1T45</text>
<text x="158" y="131.6">TP0</text>
<text x="167.7" y="131.7">R19</text>
<text x="175.3" y="131.7">50</text>
<text x="185" y="131.6">1</text>
<text x="185" y="126.5">4</text>
<text x="189.3" y="128.1">4</text>
<text x="200.7" y="128.1">5</text>
<text x="205" y="126.5">5</text>
<text x="221.5" y="129.1">TP2</text>
<text x="231.2" y="129.1">R18</text>
<text x="238.8" y="129.1">50</text>
<text x="248.5" y="129">1</text>
<text x="252.8" y="130.6">1</text>
<text x="17.3" y="132.7">LEMO</text>
<text x="80.8" y="132.6" transform="rotate(-90 80.8 132.6)">2</text>
<text x="185" y="136.7">3</text>
<text x="189.3" y="133.2">1</text>
<text x="205" y="136.7">2</text>
<text x="248.5" y="134.1">3</text>
<text x="252.8" y="135.7">3</text>
<text x="264.2" y="135.7">2</text>
<text x="268.5" y="134.1">2</text>
<text x="189.3" y="138.3">3</text>
<text x="194.9" y="142.8">LEMO</text>
<text x="200.7" y="138.3">2</text>
<text x="258.4" y="140.3">LEMO</text>
<text x="264.2" y="149.4">J6</text>
<text x="185" y="154.4">4</text>
<text x="200.7" y="152">J5</text>
<text x="205" y="154.4">5</text>
<text x="248.5" y="151.9">4</text>
<text x="252.8" y="153.5">4</text>
<text x="264.2" y="153.5">5</text>
<text x="268.5" y="151.9">5</text>
<text x="71.2" y="159.6">VCC5.0V</text>
<text x="91.5" y="159.6">C5</text>
<text x="158" y="159.6">TP1</text>
<text x="167.7" y="159.6">R21</text>
<text x="175.3" y="159.6">50</text>
<text x="185" y="159.5">1</text>
<text x="189.3" y="161.1">1</text>
<text x="189.3" y="156">4</text>
<text x="200.7" y="156">5</text>
<text x="221.5" y="157">TP3</text>
<text x="231.2" y="157.1">R20</text>
<text x="238.8" y="157.1">50</text>
<text x="248.5" y="157">1</text>
<text x="252.8" y="158.6">1</text>
<text x="71.2" y="164.7">VCC3.3VD</text>
<text x="73.7" y="162.1">R22</text>
<text x="73.7" y="167.2">R23</text>
<text x="83.9" y="162.1">x</text>
<text x="83.9" y="167.2">0</text>
<text x="91.5" y="164.7">100n</text>
<text x="98.6" y="167.1">1</text>
<text x="103.4" y="163.7">U3</text>
<text x="123.7" y="167.1">6</text>
<text x="129.6" y="162.1">C6</text>
<text x="129.6" y="167.2">100n</text>
<text x="134.7" y="164.7">VCC3.3VD</text>
<text x="185" y="164.6">3</text>
<text x="189.3" y="166.2">3</text>
<text x="200.7" y="166.2">2</text>
<text x="205" y="164.6">2</text>
<text x="248.5" y="162.1">3</text>
<text x="252.8" y="163.7">3</text>
<text x="264.2" y="163.7">2</text>
<text x="268.5" y="162.1">2</text>
<text x="42.7" y="172.2">5</text>
<text x="45.8" y="169.8">J7</text>
<text x="47" y="173.8">5</text>
<text x="58.5" y="173.8">4</text>
<text x="62.8" y="172.2">4</text>
<text x="81.3" y="172.3">R24</text>
<text x="91.5" y="172.3">10k</text>
<text x="98.6" y="172.2">5</text>
<text x="102.9" y="168.7">VCCA</text>
<text x="102.9" y="173.8">DIR</text>
<text x="114.4" y="168.7">VCCB</text>
<text x="194.9" y="170.8">LEMO</text>
<text x="258.4" y="168.2">LEMO</text>
<text x="58.5" y="178.9">1</text>
<text x="62.8" y="177.3">1</text>
<text x="68.6" y="177.4">R25</text>
<text x="76.2" y="177.4">0</text>
<text x="98.6" y="177.3">3</text>
<text x="102.9" y="178.9">A</text>
<text x="119.2" y="178.9">B</text>
<text x="123.7" y="177.3">4</text>
<text x="130.1" y="177.1">EXT_CLK_IN</text>
<text x="42.7" y="182.4">2</text>
<text x="47" y="184">2</text>
<text x="58.5" y="184">3</text>
<text x="62.8" y="182.4">3</text>
<text x="83.9" y="182.5">R26</text>
<text x="112.9" y="184.2" transform="rotate(-90 112.9 184.2)">GND</text>
<text x="47.8" y="188.6">LEMO</text>
<text x="83.9" y="187.5">50</text>
<text x="111.3" y="188.5" transform="rotate(-90 111.3 188.5)">2</text>
<text x="122" y="187.5">SN74LVC1T45</text>
<text x="203" y="191.6">Title</text>
<text x="203" y="199.2">Size</text>
<text x="205.5" y="201.8">A4</text>
<text x="213.2" y="199.2">Document Number</text>
<text x="286.8" y="199.2">Rev</text>
<text x="289.4" y="201.8">V1.0</text>
<text x="203" y="206.8">Date:</text>
<text x="216.2" y="206.8">Wednesday, April 25, 2018</text>
<text x="253.8" y="206.8">Sheet</text>
<text x="266.5" y="206.8">3</text>
<text x="274.1" y="206.8">of</text>
<text x="281.7" y="206.8">18</text>
</g>
<g font-size="1.8">
<text x="31.8" y="1.9">5</text>
<text x="90.1" y="1.9">4</text>
<text x="148.5" y="1.9">3</text>
<text x="206.8" y="1.9">2</text>
<text x="265.2" y="1.9">1</text>
<text x=".7" y="29.8">D</text>
<text x="295.1" y="29.8">D</text>
<text x=".7" y="80.9">C</text>
<text x="295.1" y="80.9">C</text>
<text x=".7" y="132.1">B</text>
<text x="295.1" y="132.1">B</text>
<text x=".7" y="183.3">A</text>
<text x="295.1" y="183.3">A</text>
<text x="31.8" y="209.2">5</text>
<text x="90.1" y="209.2">4</text>
<text x="148.5" y="209.2">3</text>
<text x="206.8" y="209.2">2</text>
<text x="265.2" y="209.2">1</text>
</g>
</svg>
